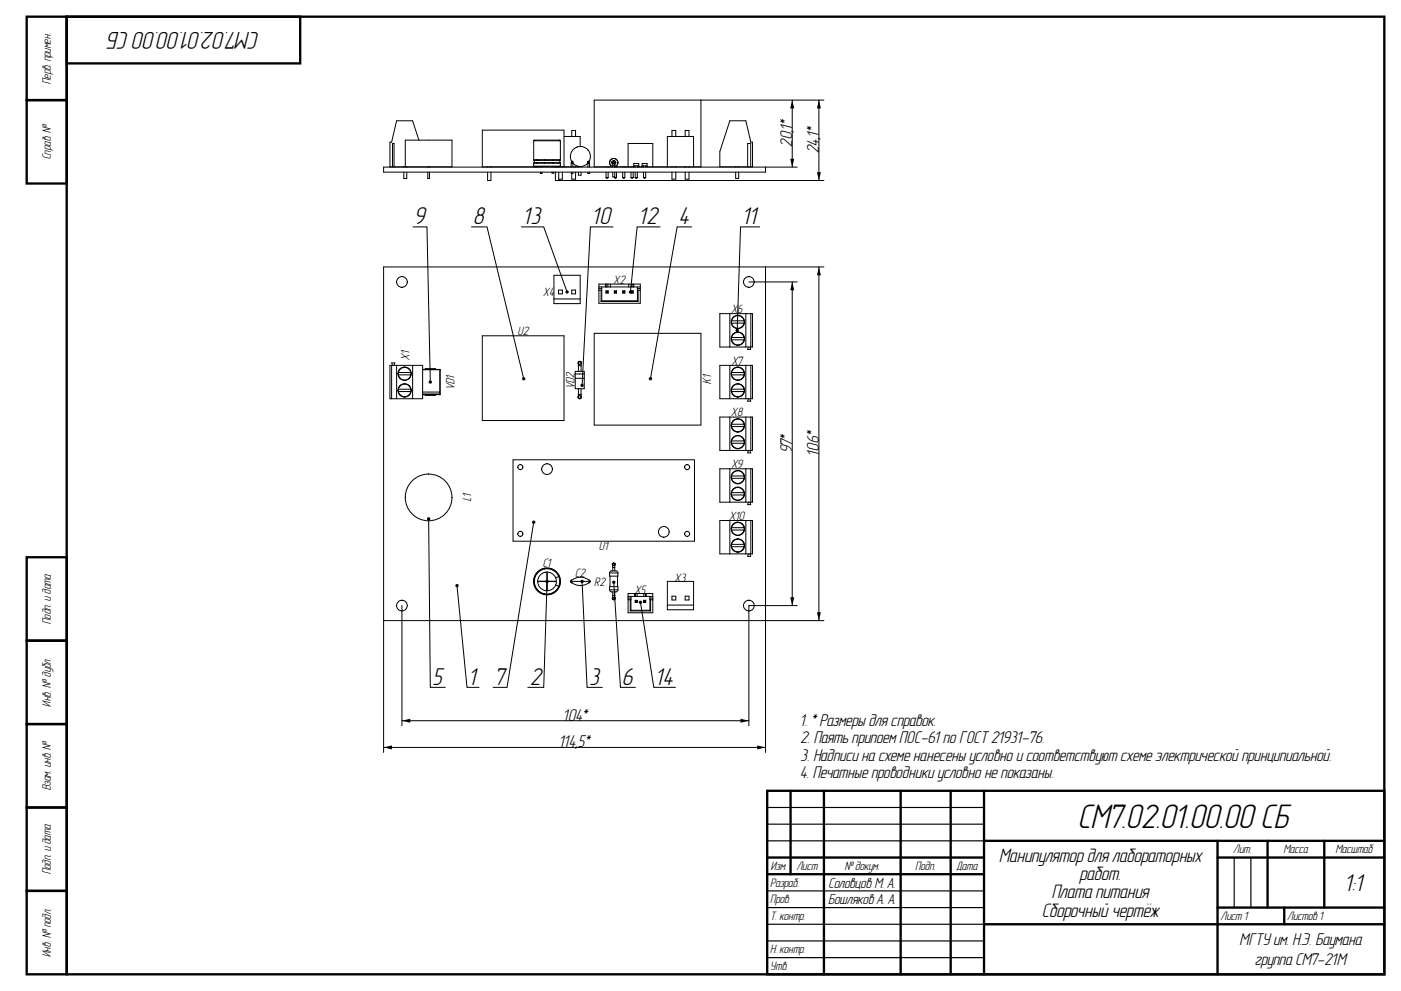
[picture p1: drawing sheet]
<svg xmlns="http://www.w3.org/2000/svg" width="420mm" height="297mm" viewBox="0 0 420 297" stroke-linecap="round" stroke-linejoin="round" font-family="sans-serif">
<path d="M8 5h12v25h-12zM20 5h395v287h-395zM20 5h70v14h-70zM8 30h12v25h-12zM8 167h12v25h-12zM8 192h12v25h-12zM8 217h12v25h-12zM8 242h12v25h-12zM8 267h12v25h-12z" fill="none" stroke="#000" stroke-width=".7" stroke-linecap="butt"/>
<g fill="none" stroke="#000" stroke-width=".3">
<path d="M210.1 30v20h-16.5M218.8 36.2h4.8l1.5 6.4h.5v7.4h-9.8v-4.6zM237.5 30v20.1M245.5 30v24.1M247 30h-68.9v20h5.6a1.25 1.25 0 0 1-.7-2 1.25 1.25 0 0 1 2 0 1.25 1.25 0 0 1-.7 2h6.1M117.7 50v-7h.4v7M121 51.6v1.9h.9v-1.9M121 50v.1M121.9 50v.1M125.6 42l-1.9-5.8h-4.8l-1.5 6.4h-.5v7.4h18.6v-8h-14v8M128.2 51.6v1.9h.5v-1.9M128.2 50v.1"/>
<path d="M128.7 50v.1M146.2 51.6v2.5h1v-2.5M146.2 50v.1M147.2 50v.1M160 49.8l.2 .2M160 47.9l.1 .2M160 42.2l.2-.2h7.6l.2 .2M160 48.9h7.7M160 47.9h7.7M160 42.2v5.7M160 48.9v.9M160 49.8h8"/>
<path d="M160 42.2h8M160.1 48.7l-.1 .2M160.1 48.1v.6M160.1 48.7h7.5M160.1 48.1h7.5M162 50v.1M162 51.6v.4h.5v-.4M162.5 50v.1M165.5 51.6v.3h.5v-.3M165.5 50v.1M166 50v.1M166.5 51.6v2.5h80.5"/>
<path d="M166.5 50v.1M167.5 50v.1M167.5 51.6v2.5M167.6 48.7l.1 .2M167.6 48.7h.3M167.6 48.1h.3M167.7 48.9h.3M167.7 47.9l-.1 .2M167.7 47.9h.3M167.9 48.7h.1M167.9 48.1h.1M167.9 48.7l.1 .2"/>
<path d="M167.9 48.1v.6M168 49.8l-.2 .2M168 47.9l-.1 .2M168 42.2v5.7M168 48.9v.9M168.6 50v.1M168.6 51.6v2.1h-1.1M169.1 50v-11h-24.5v11h26.6M169.1 40.9h4.8v3M171.2 51.6v.4h.5v-.4M171.2 48.9v1.2M171.2 48.9h.5"/>
<path d="M171.3 48.5l-.1 .4M171.3 48.5l.5 .3M171.4 40.9v-1.8h1.1v1.8M171.4 48.4a3 3 0 0 1 2.6-4.5 3 3 0 0 1 2.6 4.5M171.4 48.4l.2-.1 .2 .5M171.4 48.4l-.1 .1M171.7 48.9a3 3 0 0 0 4.5 0M171.7 50h1.7M171.7 48.9v1.2M171.8 48.8l-.1 .1M172.5 51.6v2.1h-1.1v-1.7M172.5 50v.1"/>
<path d="M173.4 49.8v.3M173.4 51.6v.9h.8v-.9M174.2 49.9v.2M176.2 48.8v.1M176.2 51.6v.4h.5v-.4M176.2 48.9v1.2M176.2 48.9h.5M176.6 48.4a.25 .25 0 0 0-.4 0 .25 .25 0 0 0 0 .4M176.6 48.4v.1M176.6 48.5l.1 .4M176.6 48.5l-.4 .3M176.7 48.9v1.2"/>
<path d="M181.7 50v.1M181.7 51.6v1.6M181.7 53.2h.1M181.7 53.2h.6M181.7 53.2l.2 .2 .4-.2M182.3 50v.1M182.3 51.6v1.6M182.3 53.2h.1M183.7 48.7l.3 .3 .3-.3M183.7 48.7l.3-.3 .3 .3M183.7 49.3a.62 .62 0 0 1-.2-.9 .62 .62 0 0 1 1 0 .62 .62 0 0 1-.2 .9M183.7 48.7v1.4"/>
<path d="M183.7 51.6v1.4h.6v-1.4M183.7 49.6h.6M184.2 53v.2M184.2 53.2h.6M184.2 53.2l.2 .2 .4-.2M184.3 48.7v1.4M184.8 50v.1M184.8 51.6v1.6M186.7 50v.1M186.7 51.6v1.6M186.7 53.2h.6M186.7 53.2l.2 .2 .4-.2"/>
<path d="M187.3 50v.1M187.3 51.6v1.6M188.3 50v-7h7.4v7M189.2 50v.1M189.2 51.6v1.6M189.2 53.2h.1M189.2 53.2h.6M189.2 53.2l.2 .2 .4-.2M189.8 50v.1M189.8 51.6v1.6M189.8 53.2h.1M190 50v-1h1.5v1"/>
<path d="M190 49.7h1.5M190.4 49.7v.4M190.4 51.6v1.6M190.4 53.2h.1M190.4 53.2l.2 .2 .5-.2M190.4 53.2h.7M191.1 49.7v.4M191.1 51.6v1.6M191.1 50h1.8M191.1 53.2h.1M192.5 50v-1h1.5v1M192.5 49.7h1.5"/>
<path d="M192.9 49.7v.4M192.9 51.6v1.6M192.9 53.2h.1M192.9 53.2h.7M192.9 53.2l.2 .2 .5-.2M193.6 49.7v.4M193.6 51.6v1.6M193.6 53.2h.1M200.1 50v-9.1h7.8v9.1M201.4 40.9v-1.8h1.2v1.8M201.4 50v.1M201.4 51.6v2.1h1.2v-2.1"/>
<path d="M202.6 50v.1M205.4 40.9v-1.8h1.1v1.8M205.4 50v.1M205.4 51.6v2.1h1.1v-2.1M206.5 50v.1M220.5 51.6v1.9h.9v-1.9M220.5 50v.1M221.4 50v.1M224.1 50v-7h1v7M229.5 50.1v1.5h-114.5v-1.5h124M123.8 68h4.2l1 46.5M141.3 68h4.7l11 45.5"/>
<path d="M156.3 68h6.7l7 19.5M183.8 68h-6.8l-2.5 47.5M197.9 68h-6.9l-2 19.5M207.3 68h-4.3l-8 45.5M227.8 68h-5.8l-1 31M229.5 80v145.5M166.1 82.5h7.8v8.5h-7.8zM166.1 89.6h7.8M167.4 86.9h1.2v1.2h-1.2zM171.4 86.9h1.1v1.2h-1.1zM178.1 99.9h32v27.5h-32zM179.5 87h.9"/>
<path d="M179.5 85.1h12.4v5.8h-12.4zM179.5 86h12.4M179.5 86.5h.9M180.2 90.3h11.1M180.2 87v3.3M180.4 90.1l-.2 .2M180.4 86v4.1M180.4 90.1h10.7M181.5 85.1v.9M181.7 87.2v.6M181.7 87.8h.6M181.7 87.2h.6"/>
<path d="M181.7 87.2l.2 .2M181.7 85.1v.9M181.9 87.6l-.2 .2M181.9 87.4v.2M181.9 87.6h.2M181.9 87.4h.2M182.1 87.6l.2 .2M182.1 87.4v.2M182.2 85.1v.9M182.3 87.2v.6M182.3 87.2l-.2 .2M183 85.1v.9"/>
<path d="M184.2 87.8h.6M184.2 87.2h.6M184.2 87.2v.6M184.2 87.2l.2 .2M184.4 87.6h.2M184.4 87.4h.2M184.4 87.6l-.2 .2M184.4 87.4v.2M184.6 87.6l.2 .2M184.6 87.4v.2M184.8 87.2v.6M184.8 87.2l-.2 .2"/>
<path d="M186.7 87.8h.6M186.7 87.2h.6M186.7 87.2v.6M186.7 87.2l.2 .2M186.9 87.6h.2M186.9 87.4h.2M186.9 87.6l-.2 .2M186.9 87.4v.2M187.1 87.6l.2 .2M187.1 87.4v.2M187.3 87.2v.6M187.3 87.2l-.2 .2"/>
<path d="M188.5 85.1v.9M189.2 87.2v.6M189.2 87.8h.6M189.2 87.2h.6M189.2 87.2l.2 .2M189.2 85.1v.9M189.4 87.6h.2M189.4 87.4h.2M189.4 87.6l-.2 .2M189.4 87.4v.2M189.6 87.6l.2 .2M189.6 87.4v.2"/>
<path d="M189.7 85.1v.9M189.8 87.2v.6M189.8 87.2l-.2 .2M190 85.1v.9M191.1 87h.8M191.1 90.1l.2 .2M191.1 86v4.1M191.1 86.5h.8M191.3 87v3.3M215.8 94h9.8v10h-9.8zM218.8 94v10M219.3 96.1a1.9 1.9 0 0 1 1.9-1.5 1.9 1.9 0 0 1 1.9 1.5"/>
<path d="M219.3 96.8a1.9 1.9 0 0 0 1.9 1.6 1.9 1.9 0 0 0 1.9-1.6M219.3 96.1v.7M219.3 96.1h3.8M219.3 96.8h3.8M219.8 95.1h.1M219.8 97.9h.1M222.5 95.1h.1M222.5 97.9h.1M223 95.6v.3M223 97.1v.3M223.1 96.1v.7M223.6 94v10"/>
<path d="M224.5 84.5h14.5M225.1 94v10M237.5 84.5v97M245.5 80v106M247 80h-132v145.5M116.9 109.5h9.8v10h-9.8zM117.4 109.5v10M117.7 109.5l-.3-.7h1l-.3 .7M118.9 109.5v10M119.4 117.3a1.9 1.9 0 0 0 1.9 1.6 1.9 1.9 0 0 0 1.9-1.6M119.4 116.6v.7M119.4 116.6a1.9 1.9 0 0 1 1.9-1.5 1.9 1.9 0 0 1 1.9 1.5"/>
<path d="M119.4 112.3a1.9 1.9 0 0 0 1.9 1.6 1.9 1.9 0 0 0 1.9-1.6M119.4 111.6v.7M119.4 111.6a1.9 1.9 0 0 1 1.9-1.5 1.9 1.9 0 0 1 1.9 1.5M119.4 111.6h3.8M119.4 112.3h3.8M119.4 116.6h3.8M119.4 117.3h3.8M119.5 111.1v.3M119.5 112.6v.3M119.5 116.1v.3M119.5 117.6v.3M119.9 113.4h.1"/>
<path d="M119.9 110.6h.1M119.9 115.6h.1M119.9 118.4h.1M122.6 113.4h.1M122.6 110.6h.1M122.6 115.6h.1M122.6 118.4h.1M123.2 116.6v.7M123.2 111.6v.7M123.7 109.5v10M126.7 110.7h5.2M126.7 110.8h5.2"/>
<path d="M126.7 118.3h5.2M126.7 118.2h5.2M126.7 117.5h5.1v.6h-5.1M127.5 110.7v-.2h3v.2M127.5 118.3v.2h3v-.2M127.5 110.6h3M127.5 118.3h3M131.9 110.8v7.4M131.9 118.2v.1M131.9 110.7v7.6M131.9 110.7v.1M144.6 100.6h24.5v25.4h-24.5z"/>
<path d="M172.4 112.1h2.8M172.4 113.4h2.8M172.4 111.3h2.7v5.2h-2.7zM173.4 108.8l.4 .4 .4-.4M173.4 108.8l.4-.4 .4 .4M173.4 119l.4-.4 .4 .4M173.4 119l.4 .4 .4-.4M173.4 118.6a.55 .55 0 0 0 0 .8 .55 .55 0 0 0 .8 0 .55 .55 0 0 0 0-.8M173.4 109.2a.55 .55 0 0 1 0-.8 .55 .55 0 0 1 .8 0 .55 .55 0 0 1 0 .8M173.4 118.2h.8M173.4 108.8v2.5M173.4 116.5v2.5"/>
<path d="M173.4 109.6h.8M174.2 108.8v2.5M174.2 116.5v2.5M215.8 109.5h9.8v10h-9.8zM218.8 109.5v10M219.3 101.1a1.9 1.9 0 0 1 1.9-1.5 1.9 1.9 0 0 1 1.9 1.5M219.3 101.8a1.9 1.9 0 0 0 1.9 1.6 1.9 1.9 0 0 0 1.9-1.6M219.3 101.1v.7M219.3 111.6a1.9 1.9 0 0 1 1.9-1.5 1.9 1.9 0 0 1 1.9 1.5M219.3 112.3a1.9 1.9 0 0 0 1.9 1.6 1.9 1.9 0 0 0 1.9-1.6M219.3 111.6v.7M219.3 116.6a1.9 1.9 0 0 1 1.9-1.5 1.9 1.9 0 0 1 1.9 1.5"/>
<path d="M219.3 117.3a1.9 1.9 0 0 0 1.9 1.6 1.9 1.9 0 0 0 1.9-1.6M219.3 116.6v.7M219.3 101.1h3.8M219.3 101.8h3.8M219.3 111.6h3.8M219.3 112.3h3.8M219.3 116.6h3.8M219.3 117.3h3.8M219.8 113.4h.1M219.8 100.1h.1M219.8 102.9h.1M219.8 110.6h.1"/>
<path d="M219.8 115.6h.1M219.8 118.4h.1M222.5 113.4h.1M222.5 100.1h.1M222.5 102.9h.1M222.5 110.6h.1M222.5 115.6h.1M222.5 118.4h.1M223 100.6v.3M223 102.1v.3M223 111.1v.3M223 112.6v.3"/>
<path d="M223 116.1v.3M223 117.6v.3M223.1 101.1v.7M223.1 111.6v.7M223.1 116.6v.7M223.6 109.5v10M224.4 104l-.3 .7h1l-.3-.7M224.4 119.5l-.3 .7h1l-.3-.7M225.1 109.5v10M153.8 137.8h54.4v24.4h-54.4zM215.8 125h9.8v10h-9.8zM218.8 125v10"/>
<path d="M219.3 127.1a1.9 1.9 0 0 1 1.9-1.5 1.9 1.9 0 0 1 1.9 1.5M219.3 127.8a1.9 1.9 0 0 0 1.9 1.6 1.9 1.9 0 0 0 1.9-1.6M219.3 127.1v.7M219.3 132.1a1.9 1.9 0 0 1 1.9-1.5 1.9 1.9 0 0 1 1.9 1.5M219.3 132.8a1.9 1.9 0 0 0 1.9 1.6 1.9 1.9 0 0 0 1.9-1.6M219.3 132.1v.7M219.3 127.1h3.8M219.3 127.8h3.8M219.3 132.1h3.8M219.3 132.8h3.8M219.8 126.1h.1M219.8 128.9h.1"/>
<path d="M219.8 131.1h.1M219.8 133.9h.1M222.5 126.1h.1M222.5 128.9h.1M222.5 131.1h.1M222.5 133.9h.1M223 126.6v.3M223 128.1v.3M223 131.6v.3M223 133.1v.3M223.1 127.1v.7M223.1 132.1v.7"/>
<path d="M223.6 125v10M224.4 135l-.3 .7h1l-.3-.7M225.1 125v10M128.5 155.5l.5 50.5h4.5M160 156.5l-8 49.5h-4.2M215.8 140.5h9.8v10h-9.8zM215.8 156h9.8v10h-9.8zM218.8 140.5v10M218.8 156v10M219.3 158.1a1.9 1.9 0 0 1 1.9-1.5 1.9 1.9 0 0 1 1.9 1.5M219.3 158.8a1.9 1.9 0 0 0 1.9 1.6 1.9 1.9 0 0 0 1.9-1.6M219.3 158.1v.7"/>
<path d="M219.3 142.6a1.9 1.9 0 0 1 1.9-1.5 1.9 1.9 0 0 1 1.9 1.5M219.3 143.3a1.9 1.9 0 0 0 1.9 1.6 1.9 1.9 0 0 0 1.9-1.6M219.3 142.6v.7M219.3 147.6a1.9 1.9 0 0 1 1.9-1.5 1.9 1.9 0 0 1 1.9 1.5M219.3 148.3a1.9 1.9 0 0 0 1.9 1.6 1.9 1.9 0 0 0 1.9-1.6M219.3 147.6v.7M219.3 158.1h3.8M219.3 158.8h3.8M219.3 142.6h3.8M219.3 143.3h3.8M219.3 147.6h3.8M219.3 148.3h3.8"/>
<path d="M219.8 157.1h.1M219.8 159.9h.1M219.8 141.6h.1M219.8 144.4h.1M219.8 146.6h.1M219.8 149.4h.1M222.5 157.1h.1M222.5 159.9h.1M222.5 141.6h.1M222.5 144.4h.1M222.5 146.6h.1M222.5 149.4h.1"/>
<path d="M223 142.1v.3M223 143.6v.3M223 147.1v.3M223 148.6v.3M223 157.6v.3M223 159.1v.3M223.1 158.1v.7M223.1 142.6v.7M223.1 147.6v.7M223.6 140.5v10M223.6 156v10M224.4 150.5l-.3 .7h1l-.3-.7"/>
<path d="M225.1 140.5v10M225.1 156v10M137 175.5l3 30.5h3.6M161.2 174.3h2.7v2.7M163.9 171.4v2.8h-2.7M164 174.3l-1 31.7h-4.8M164 171.4v2.8h2.8M166.6 173.2a2.8 2.8 0 0 0-4.3-1.2 2.8 2.8 0 0 0 0 4.5 2.8 2.8 0 0 0 4.3-1.2M166.6 173.2l.2 1.3-.2 .8M166.6 175.3l.9 .4M166.8 174.3h-2.8v2.7M167.5 172.8a3.8 3.8 0 0 0-5.8-1.6 3.8 3.8 0 0 0 0 6.1 3.8 3.8 0 0 0 5.8-1.6"/>
<path d="M167.5 172.8l.3 1.4-.3 1.5M167.5 172.8l-.9 .4M171 174.2a4.2 4.2 0 0 0 6 0M171 174.2a4.2 4.2 0 0 1 6 0M171 174.2h6M171 174.3l.5 .4M171.5 173.8l-.5 .4M174.5 174.3l1.5 31.7h4.6M176.5 174.7h.1M176.5 173.8l.4 .4M176.9 174.3l-.4 .4M182.7 171.7l.2-.4 .5-.2h1.5l.3 .6"/>
<path d="M182.7 176.8l.2 .4 .5 .2 1.5-.1 .3-.5M182.7 171.7v1h2.5v-1M182.7 176.8v-1h2.5v1M182.7 171.7h2.5M182.7 176.8h2.5M182.9 172.7v3.1M183.7 169.2l.3 .3 .3-.3M183.7 169.2l.3-.3 .3 .3M183.7 179.3l.3-.3 .3 .3M183.7 179.3l.3 .3 .3-.3M183.7 179a.45 .45 0 0 0 0 .6 .45 .45 0 0 0 .6 0 .45 .45 0 0 0 0-.6M183.7 169.5a.45 .45 0 0 1 0-.6 .45 .45 0 0 1 .6 0 .45 .45 0 0 1 0 .6"/>
<path d="M183.7 169.2v1.9M183.7 177.4v1.9M183.7 170.1h.6M183.7 178.4h.6M184 174.5l2 31.5h4.5M184.3 169.2v1.9M184.3 177.4v1.9M185.1 172.7v3.1M188.3 179.7h.8M188.3 177.9h7.4v5.7h-7.4zM188.3 178.7h7.4M188.3 179.2h.8"/>
<path d="M188.9 179.7v3.4M189.1 178.7v4.2M190.2 177.9v.8M190.4 179.9v.7M190.4 179.9h.7M190.4 179.9l.2 .2M190.5 177.9v.8M191 177.9v.8M191.1 179.9v.7M191.1 179.9l-.2 .2M192.9 179.9h.7M192.9 179.9v.7"/>
<path d="M192.9 179.9l.2 .2M193 177.9v.8M193.5 177.9v.8M193.6 179.9v.7M193.6 179.9l-.2 .2M193.7 177.9v.8M194.8 179.7h.9M194.8 178.7v4.2M194.8 179.2h.9M195 179.7v3.4M200.1 174.2h7.8v8.5h-7.8zM201.4 178.7h1.2v1.1h-1.2z"/>
<path d="M205.4 178.7h1.1v1.1h-1.1zM219.3 163.1a1.9 1.9 0 0 1 1.9-1.5 1.9 1.9 0 0 1 1.9 1.5M219.3 163.8a1.9 1.9 0 0 0 1.9 1.6 1.9 1.9 0 0 0 1.9-1.6M219.3 163.1v.7M219.3 163.1h3.8M219.3 163.8h3.8M219.8 162.1h.1M219.8 164.9h.1M222.5 162.1h.1M222.5 164.9h.1M223 162.6v.3M223 164.1v.3"/>
<path d="M223.1 163.1v.7M224.4 166l-.3 .7h1l-.3-.7M115 186h132M120.5 181.5v36M188.9 183.1h6.1M189.1 182.9l-.2 .2M189.1 182.9h5.7M190.4 180.6h.7M190.6 180.4l-.2 .2M190.6 180.1v.3M190.6 180.4h.3M190.6 180.1h.3"/>
<path d="M190.9 180.4l.2 .2M190.9 180.1v.3M192 180.5l4 25.5h6.5M192.9 180.6h.7M193.1 180.4h.3M193.1 180.1h.3M193.1 180.4l-.2 .2M193.1 180.1v.3M193.4 180.4l.2 .2M193.4 180.1v.3M194.8 182.9l.2 .2M200.1 181.3h7.8"/>
<path d="M239 181.5h-14.5v36M120.5 216h104M115 224h114.5"/>
<circle cx="120.5" cy="84.5" r="1.6"/>
<circle cx="221.2" cy="96.5" r="2"/>
<circle cx="224.5" cy="84.5" r="1.6"/>
<circle cx="121.3" cy="112" r="2"/>
<circle cx="121.3" cy="117" r="2"/>
<circle cx="221.2" cy="101.5" r="2"/>
<circle cx="221.2" cy="112" r="2"/>
<circle cx="221.2" cy="117" r="2"/>
<circle cx="156" cy="140" r=".75"/>
<circle cx="206" cy="140" r=".75"/>
<circle cx="221.2" cy="132.5" r="2"/>
<circle cx="221.2" cy="127.5" r="2"/>
<circle cx="128.5" cy="149.1" r="7"/>
<circle cx="156" cy="160" r=".75"/>
<circle cx="164" cy="140.6" r="1.6"/>
<circle cx="199" cy="159.4" r="1.6"/>
<circle cx="206" cy="160" r=".75"/>
<circle cx="221.2" cy="143" r="2"/>
<circle cx="221.2" cy="158.5" r="2"/>
<circle cx="221.2" cy="148" r="2"/>
<circle cx="164" cy="174.2" r="4"/>
<circle cx="221.2" cy="163.5" r="2"/>
<circle cx="120.5" cy="181.5" r="1.6"/>
<circle cx="224.5" cy="181.5" r="1.6"/>
</g>
<g fill="#000">
<path d="M237.5 30l.6 2.5h-1.2zM245.5 30l.6 2.5h-1.2zM236.9 47.6h1.2l-.6 2.5zM244.9 51.6h1.2l-.6 2.5zM237.5 84.5l.6 2.5h-1.2zM245.5 80l.6 2.5h-1.2zM236.9 179h1.2l-.6 2.5zM244.9 183.5h1.2l-.6 2.5zM120.5 216l2.5-.6v1.2zM222 215.4l2.5 .6-2.5 .6zM115 224l2.5-.6v1.2zM227 223.4l2.5 .6-2.5 .6z"/>
<circle cx="170" cy="87.5" r=".5"/>
<circle cx="189" cy="87.5" r=".5"/>
<circle cx="221" cy="99" r=".5"/>
<circle cx="129" cy="114.5" r=".5"/>
<circle cx="157" cy="113.5" r=".5"/>
<circle cx="174.5" cy="115.5" r=".5"/>
<circle cx="195" cy="113.5" r=".5"/>
<circle cx="128.5" cy="155.5" r=".5"/>
<circle cx="160" cy="156.5" r=".5"/>
<circle cx="137" cy="175.5" r=".5"/>
<circle cx="164" cy="174.2" r=".5"/>
<circle cx="174.5" cy="174.2" r=".5"/>
<circle cx="184" cy="174.5" r=".5"/>
<circle cx="192" cy="180.5" r=".5"/>
</g>
<g fill="none" stroke="#000" stroke-width=".7">
<path d="M230 237h185v55h-185zM237 237v25M247 237v55M270 237v55M285 237v55M295 237v55M230 257h65M295 252h120M365 257h50M365 252v40M380 252v20M397 252v20"/>
<path d="M230 262h65M295 277h120M365 272h50M385 272v5"/>
</g>
<path d="M230 242h65M230 247h65M230 252h65M370 257v15M375 257v15M230 267h65M230 272h65M230 277h65M230 282h65M230 287h65" fill="none" stroke="#000" stroke-width=".35"/>
<text font-size="10.2" x="323.4" y="248">СМ7.02.01.00.00СБ</text>
<g font-size="7.3">
<text x="77.6" y="9.5" transform="rotate(180 77.6 9.5)">СМ7.02.01.00.00СБ</text>
<text x="124.5" y="67.2">9</text>
<text x="142.1" y="67.2">8</text>
<text x="157" y="67.2">13</text>
<text x="177.8" y="67.2">10</text>
<text x="191.7" y="67.2">12</text>
<text x="203.7" y="67.2">4</text>
<text x="222.8" y="67.2">11</text>
<text x="129.8" y="205.2">5</text>
<text x="140.8" y="205.2">1</text>
<text x="148.6" y="205.2">7</text>
<text x="159" y="205.2">2</text>
<text x="176.7" y="205.2">3</text>
<text x="186.8" y="205.2">6</text>
<text x="196.7" y="205.2">14</text>
<text x="403.4" y="267">1:1</text>
</g>
<g font-size="5.8">
<text x="299.6" y="258.2">Манипулятордлялабораторных</text>
<text x="323.9" y="263.7">работ.</text>
<text x="315.4" y="269.2">Плата питания</text>
<text x="312.5" y="274.8">Сборочный чертёж</text>
</g>
<g font-size="5.1">
<text x="237.4" y="44.1" transform="rotate(-90 237.4 44.1)">20,1*</text>
<text x="245.5" y="46" transform="rotate(-90 245.5 46)">24,1*</text>
<text x="237.4" y="135.6" transform="rotate(-90 237.4 135.6)">97*</text>
<text x="245.5" y="136.6" transform="rotate(-90 245.5 136.6)">106*</text>
<text x="168.9" y="215.9">104*</text>
<text x="240" y="217.5">1. *Размеры длясправок.</text>
<text x="167.7" y="224">114,5*</text>
<text x="240" y="222.8">2. Паять припоемПОС-61 по ГОСТ21931-76.</text>
<text x="240" y="227.9">3. Надписи на схеме нанесены условно и соответствуют схеме электрической принципиальной.</text>
<text x="240" y="233.2">4. Печатные проводники условно не показаны.</text>
<text x="371.7" y="283.3">МГТУим. Н.Э. Баумана</text>
<text x="376.4" y="289.3">группа СМ7-21М</text>
</g>
<g font-size="4.4">
<text x="248.5" y="266">Соловцов М. А.</text>
<text x="248.3" y="271">Бошляков А. А.</text>
</g>
<g font-size="3.6">
<text x="15.2" y="25.2" transform="rotate(-90 15.2 25.2)">Перв. примен.</text>
<text x="15.2" y="47.7" transform="rotate(-90 15.2 47.7)">Справ. №</text>
<text x="163" y="88.7">X4</text>
<text x="184.1" y="85.2">X2</text>
<text x="219.4" y="93.7">X6</text>
<text x="155.2" y="100.4">U2</text>
<text x="122.8" y="107.9" transform="rotate(-90 122.8 107.9)">X1</text>
<text x="219.4" y="109.2">X7</text>
<text x="136.2" y="116.6" transform="rotate(-90 136.2 116.6)">VD1</text>
<text x="172.3" y="116.3" transform="rotate(-90 172.3 116.3)">VD2</text>
<text x="213.2" y="115" transform="rotate(-90 213.2 115)">K1</text>
<text x="219.3" y="124.7">X8</text>
<text x="219.4" y="140.2">X9</text>
<text x="141.3" y="150.2" transform="rotate(-90 141.3 150.2)">L1</text>
<text x="218.8" y="155.8">X10</text>
<text x="179.6" y="164.7">U1</text>
<text x="162.8" y="170">C1</text>
<text x="172.5" y="172.8">C2</text>
<text x="178.2" y="175.5">R2</text>
<text x="190.4" y="177.9">X5</text>
<text x="202.3" y="174.3">X3</text>
<text x="15.2" y="187" transform="rotate(-90 15.2 187)">Подп. идата</text>
<text x="15.2" y="211.9" transform="rotate(-90 15.2 211.9)">Инв. №дубл.</text>
<text x="15.2" y="236.9" transform="rotate(-90 15.2 236.9)">Взам. инв. №</text>
<text x="369.8" y="255.8">Лит.</text>
<text x="384.8" y="255.8">Масса</text>
<text x="400.4" y="255.8">Масштаб</text>
<text x="15.2" y="262" transform="rotate(-90 15.2 262)">Подп. идата</text>
<text x="231.1" y="260.7">Изм.</text>
<text x="238.9" y="260.7">Лист</text>
<text x="253.2" y="260.7">№докум.</text>
<text x="274.4" y="260.7">Подп.</text>
<text x="286.8" y="260.7">Дата</text>
<text x="231" y="265.8">Разраб.</text>
<text x="231" y="270.8">Пров.</text>
<text x="231" y="275.7">Т. контр.</text>
<text x="366" y="275.7">Лист 1</text>
<text x="386" y="275.7">Листов 1</text>
<text x="15.2" y="286.9" transform="rotate(-90 15.2 286.9)">Инв. №подл.</text>
<text x="231" y="285.8">Н. контр.</text>
<text x="231" y="290.7">Утв.</text>
</g>
</svg>
